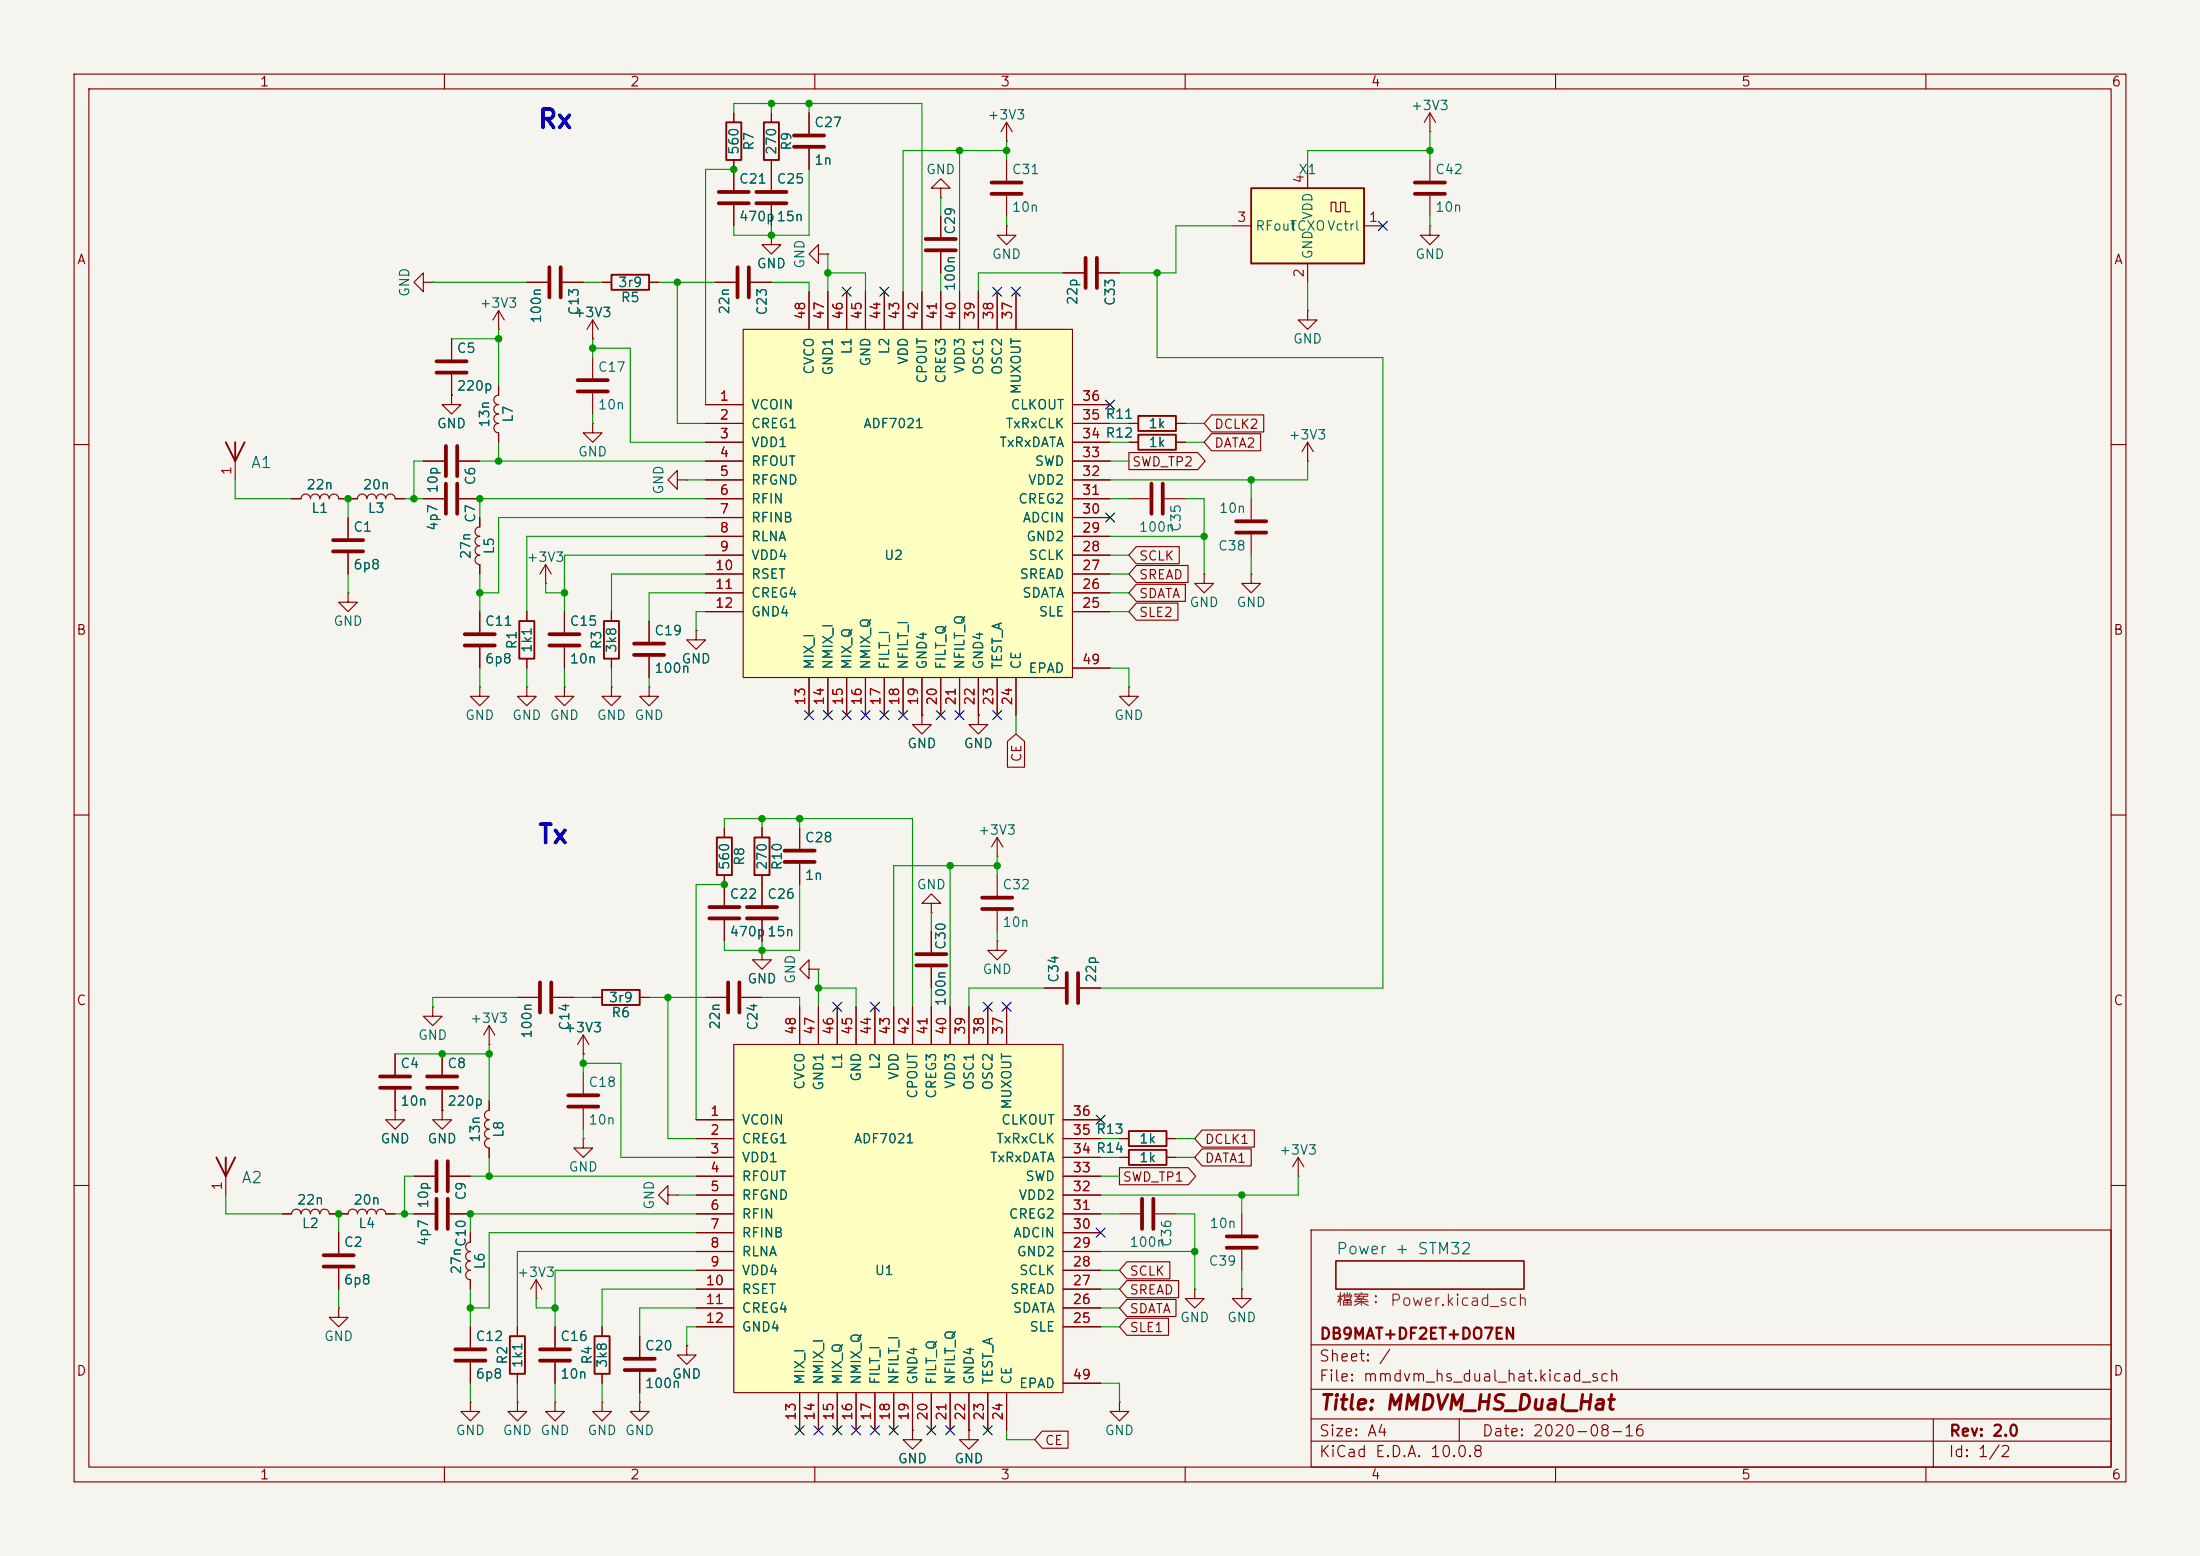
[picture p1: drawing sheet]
<svg xmlns="http://www.w3.org/2000/svg" width="297mm" height="210mm" viewBox="0 0 297 210" stroke-linecap="round" stroke-linejoin="round" font-family="sans-serif">
<path d="M0 0h297v210h-297z" fill="#f5f4ef" stroke="#f5f4ef" stroke-width=".14"/>
<g fill="none" stroke="#840000" stroke-width=".15">
<path d="M10 10h277v190h-277zM12 12h273v186h-273zM60 10v2M110 10v2M160 10v2M210 10v2M260 10v2M10 60h2M285 60h2M10 110h2M285 110h2M10 160h2"/>
<path d="M177 166h108v32h-108zM180.3 170.2h25.4v3.8h-25.4zM285 160h2M60 198v2M110 198v2M160 198v2M177 194.5h108M177 191.5h108M177 187.5h108M177 181.5h108M197 191.5v3M210 198v2"/>
<path d="M260 198v2M261 191.5v6.5"/>
</g>
<path d="M100.3 44.5h44.5v46.9h-44.5z" fill="#ffffc2"/>
<g fill="none" stroke="#840000" stroke-width=".15">
<path d="M109.2 15.2v2.8M57.1 38.1v-1.3l-1.2 1.3 1.2 1.3v-1.3h1.3M58.4 38.1h.1M71.1 38.1h2.8M75.9 38.1h2.8M81.3 38.1h1.2M87.6 38.1h1.3M109.2 20.1v2.8M109.2 39.4v5.1M110.5 34.3v-1.3l-1.3 1.3 1.3 1.3v-1.3h1.3M111.8 34.3h.1M111.8 39.4v5.1"/>
<path d="M114.3 39.4v5.1M116.8 39.4v5.1M119.4 39.4v5.1M121.9 39.4v5.1M124.5 39.4v5.1M127 25.4h1.3l-1.3-1.3-1.3 1.3h1.3v1.3M127 26.7h.1M127 29.2v2.8M127 34v2.8M127 39.4v5.1M129.5 39.4v5.1M132.1 39.4v5.1"/>
<path d="M134.6 39.4v5.1M137.2 39.4v5.1M61 53.3v1.3h1.2l-1.2 1.3-1.3-1.3h1.3M61 53.3h.1M61 45.7v2.8M61 50.5v2.8M67.3 44.5h.1M67.3 55.9a.64 .64 0 0 0-.6 .6 .64 .64 0 0 0 .6 .6 .64 .64 0 0 0-.6 .7 .64 .64 0 0 0 .6 .6v1.3M67.3 52.1v1.2a.64 .64 0 0 0-.6 .7 .64 .64 0 0 0 .6 .6 .64 .64 0 0 0-.6 .6 .64 .64 0 0 0 .6 .7M67.3 41.9l-.8 1.3M67.3 41.9l.8 1.3M67.3 41.9v2.6"/>
<path d="M80 57.2v1.2h1.3l-1.3 1.3-1.3-1.3h1.3M80 57.2h.1M80 45.7h.1M80 43.2l-.8 1.3M80 43.2l.8 1.3M80 43.2v2.5M80 48.3v2.8M80 53.1v2.8M95.2 54.6h5.1M95.2 57.2h5.1M95.2 59.7h5.1M100.3 44.5h44.5v46.9h-44.5z"/>
<path d="M144.8 54.6h5.1M144.8 57.2h5.1M144.8 59.7h5.1M47 67.3h1.3a.64 .64 0 0 1 .6-.6 .64 .64 0 0 1 .6 .6 .64 .64 0 0 1 .7-.6 .64 .64 0 0 1 .6 .6 .64 .64 0 0 1 .6-.6 .64 .64 0 0 1 .7 .6 .64 .64 0 0 1 .6-.6 .64 .64 0 0 1 .6 .6h1.3M47 69.9v2.7M47 74.7v2.8M57.1 62.2h2.8M57.1 67.3h2.8M62 62.2h2.8M62 67.3h2.8M91.4 64.8v-1.3l-1.2 1.3 1.2 1.2v-1.2h1.3M92.7 64.8h.1"/>
<path d="M95.2 62.2h5.1M95.2 64.8h5.1M95.2 67.3h5.1M95.2 69.9h5.1M95.2 72.4h5.1M95.2 74.9h5.1M95.2 77.5h5.1M144.8 62.2h5.1M144.8 64.8h5.1M144.8 67.3h5.1M144.8 69.9h5.1M144.8 72.4h5.1"/>
<path d="M144.8 74.9h5.1M144.8 77.5h5.1M47 80v1.3h1.3l-1.3 1.3-1.3-1.3h1.3M47 80h.1M64.8 92.7v1.3h1.2l-1.2 1.3-1.3-1.3h1.3M64.8 92.7h.1M64.8 82.6v2.7M64.8 87.4v2.8M71.1 92.7v1.3h1.3l-1.3 1.3-1.3-1.3h1.3M71.1 92.7h.1M71.1 82.6v1.2M71.1 88.9v1.3"/>
<path d="M76.2 92.7v1.3h1.3l-1.3 1.3-1.3-1.3h1.3M76.2 92.7h.1M76.2 82.6v2.7M76.2 87.4v2.8M95.2 80h5.1M95.2 82.6h5.1M109.2 91.4v5.1M111.8 91.4v5.1M114.3 91.4v5.1M116.8 91.4v5.1M119.4 91.4v5.1M121.9 91.4v5.1"/>
<path d="M124.5 91.4v5.1M127 91.4v5.1M129.5 91.4v5.1M132.1 91.4v5.1M134.6 91.4v5.1M137.2 91.4v5.1M144.8 80h5.1M144.8 82.6h5.1M144.8 90.2h5.1M152.4 92.7v1.3h1.3l-1.3 1.3-1.3-1.3h1.3M152.4 92.7h.1M102.9 111.8v1.2"/>
<path d="M102.9 118.1v1.3M134.6 115.6h.1M134.6 113v2.6M134.6 113l-.7 1.3M134.6 113l.8 1.3M66 138.4l-.7 1.3M66 138.4l.8 1.3M66 138.4v2.6M125.7 125.7v2.8M125.7 130.6v2.8M134.6 127v1.3h1.3l-1.3 1.2-1.3-1.2h1.3M134.6 127h.1"/>
<path d="M141 133.4h2.8M145.8 133.4h2.8M53.3 142.2v2.8M53.3 147.1v2.8M66 141h.1"/>
</g>
<g fill="none" stroke="#840000" stroke-width=".51">
<path d="M107.2 18.3h4.1M107.2 19.8h4.1M74.2 36.1v4M75.7 36.1v4M125 32.3h4M125 33.8h4M58.9 48.8h4.1M58.9 50.3h4.1M78 51.3h4M78 52.8h4M45 72.9h4M45 74.4h4"/>
<path d="M60.2 60.2v4.1M60.2 65.3v4M61.7 60.2v4.1M61.7 65.3v4M62.7 85.6h4.1M62.7 87.1h4.1M74.2 85.6h4M74.2 87.1h4M123.7 128.8h4.1M123.7 130.3h4.1M144 131.3v4.1M145.5 131.3v4.1"/>
<path d="M51.3 145.3h4.1M51.3 146.8h4.1"/>
</g>
<path d="M82.5 37.1h5.1v2h-5.1zM70.1 83.8h2v5.1h-2zM101.9 113h2v5.1h-2z" fill="none" stroke="#840000" stroke-width=".25"/>
<path d="M168.9 25.4h15.2v10.2h-15.2z" fill="#ffffc2"/>
<g fill="none" stroke="#840000" stroke-width=".25">
<path d="M98 16.5h2.1v5.1h-2.1zM103.1 16.5h2.1v5.1h-2.1zM168.9 25.4h15.2v10.2h-15.2zM30.5 59.7l1.2 2.5M31.7 59.7v2.5M33 59.7l-1.3 2.5M153.7 56.1h5v2.1h-5zM153.7 58.7h5v2h-5zM81.5 83.8h2.1v5.1h-2.1zM96.8 113h2v5.1h-2zM81.3 133.6h5.1v2h-5.1zM29.2 156.2l1.3 2.6"/>
<path d="M30.5 156.2v2.6M31.7 156.2l-1.2 2.6M68.8 180.3h2.1v5.1h-2.1zM80.3 180.3h2v5.1h-2z"/>
</g>
<g fill="none" stroke="#840000" stroke-width=".15">
<path d="M99.1 15.2v1.3M104.1 15.2v1.3M135.9 19.1h.1M135.9 16.5v2.6M135.9 16.5l-.8 1.3M135.9 16.5l.8 1.3M193 17.8h.1M193 15.2v2.6M193 15.2l-.7 1.3M193 15.2l.8 1.3M96.5 38.1h2.8M99.1 21.6v4.1"/>
<path d="M99.1 27.7v2.8M101.3 38.1h2.8M104.1 31.8v1.2h1.3l-1.3 1.3-1.2-1.3h1.2M104.1 31.8h.1M104.1 21.6v4.1M104.1 27.7v2.8M135.9 30.5v1.3h1.3l-1.3 1.2-1.3-1.2h1.3M135.9 30.5h.1M135.9 21.6v2.8M135.9 26.4v2.8M143.5 36.8h2.8M148.3 36.8h2.8"/>
<path d="M166.4 30.5h2.5M176.5 22.9v2.5M176.5 35.6v2.5M179.7 28.6v-1.3h.6v1.3h.7v-1.3h.6v1.3h.6M184.1 30.5h2.6M193 30.5v1.3h1.3l-1.3 1.2-1.2-1.2h1.2M193 30.5h.1M193 21.6v2.8M193 26.4v2.8M152.4 57.2h1.3M152.4 59.7h1.3M158.7 57.2h1.3"/>
<path d="M158.7 59.7h1.3M176.5 41.9v1.3h1.3l-1.3 1.3-1.2-1.3h1.2M176.5 41.9h.1M176.5 59.7v2.5M176.5 59.7l-.7 1.3M176.5 59.7l.8 1.3M31.7 62.2v2.6M39.4 67.3h1.2a.64 .64 0 0 1 .7-.6 .64 .64 0 0 1 .6 .6 .64 .64 0 0 1 .6-.6 .64 .64 0 0 1 .7 .6 .64 .64 0 0 1 .6-.6 .64 .64 0 0 1 .6 .6 .64 .64 0 0 1 .7-.6 .64 .64 0 0 1 .6 .6h1.3M64.8 73.7a.64 .64 0 0 0-.7 .6 .64 .64 0 0 0 .7 .6 .64 .64 0 0 0-.7 .7 .64 .64 0 0 0 .7 .6v1.3M64.8 69.9v1.2a.64 .64 0 0 0-.7 .6 .64 .64 0 0 0 .7 .7 .64 .64 0 0 0-.7 .6 .64 .64 0 0 0 .7 .7M73.7 78.7h.1M73.7 76.2l-.8 1.3"/>
<path d="M73.7 76.2l.7 1.3M73.7 76.2v2.5M152.4 67.3h2.8M157.2 67.3h2.8M162.6 77.5v1.2h1.2l-1.2 1.3-1.3-1.3h1.3M162.6 77.5h.1M168.9 77.5v1.2h1.3l-1.3 1.3-1.3-1.3h1.3M168.9 77.5h.1M168.9 67.3v2.8M168.9 72.1v2.8M176.5 62.2h.1M82.5 92.7v1.3h1.3l-1.3 1.3-1.2-1.3h1.2"/>
<path d="M82.5 92.7h.1M82.5 82.6v1.2M82.5 88.9v1.3M87.6 92.7v1.3h1.3l-1.3 1.3-1.2-1.3h1.2M87.6 92.7h.1M87.6 83.8v2.8M87.6 88.6v2.8M94 85.1v1.3h1.2l-1.2 1.2-1.3-1.2h1.3M94 85.1h.1M124.5 96.5v1.3h1.2l-1.2 1.3-1.3-1.3h1.3M124.5 96.5h.1M132.1 96.5v1.3h1.2l-1.2 1.3-1.3-1.3h1.3"/>
<path d="M132.1 96.5h.1M97.8 111.8v1.2M97.8 118.1v4.1M102.9 119.4v2.8M107.9 111.8v2.8M107.9 116.6v2.8M134.6 118.1v2.8M69.8 134.6h2.8M74.7 134.6h2.8M78.7 139.7l-.7 1.3M78.7 139.7l.8 1.3M78.7 139.7v2.5"/>
<path d="M80 134.6h1.3M86.4 134.6h1.2M95.2 134.6h2.8M97.8 124.2v2.8M100.1 134.6h2.8M102.9 128.3v1.2h1.2l-1.2 1.3-1.3-1.3h1.3M102.9 128.3h.1M102.9 124.2v2.8M109.2 130.8v-1.3l-1.3 1.3 1.3 1.3v-1.3h1.3M110.5 130.8h.1M125.7 121.9h1.3l-1.3-1.2-1.2 1.2h1.2v1.3M125.7 123.2h.1"/>
<path d="M134.6 122.9v2.8M30.5 158.8v2.5M53.3 149.9v1.2h1.3l-1.3 1.3-1.2-1.3h1.2M53.3 149.9h.1M55.9 158.8h2.8M59.7 149.9v1.2h1.3l-1.3 1.3-1.3-1.3h1.3M59.7 149.9h.1M59.7 142.2v2.8M59.7 147.1v2.8M60.7 158.8h2.8M78.7 142.2h.1M45.7 176.5v1.3h1.3l-1.3 1.3-1.3-1.3h1.3"/>
<path d="M45.7 176.5h.1M45.7 163.8h1.3a.64 .64 0 0 1 .6-.6 .64 .64 0 0 1 .7 .6 .64 .64 0 0 1 .6-.6 .64 .64 0 0 1 .6 .6 .64 .64 0 0 1 .7-.6 .64 .64 0 0 1 .6 .6 .64 .64 0 0 1 .6-.6 .64 .64 0 0 1 .7 .6h1.2M45.7 166.4v2.8M45.7 171.2v2.8M55.9 163.8h2.8M60.7 163.8h2.8M63.5 170.2a.64 .64 0 0 0-.6 .6 .64 .64 0 0 0 .6 .7 .63 .63 0 0 0-.6 .6 .63 .63 0 0 0 .6 .6v1.3M63.5 166.4v1.2a.64 .64 0 0 0-.6 .7 .64 .64 0 0 0 .6 .6 .63 .63 0 0 0-.6 .6 .63 .63 0 0 0 .6 .7M63.5 179.1v2.8M69.8 179.1v1.2M72.4 175.3h.1M72.4 172.7l-.8 1.3"/>
<path d="M72.4 172.7l.8 1.3M72.4 172.7v2.6M74.9 179.1v2.8M81.3 179.1v1.2M90.2 161.3v-1.3l-1.3 1.3 1.3 1.3v-1.3h1.2M91.4 161.3h.1M63.5 189.2v1.3h1.3l-1.3 1.3-1.3-1.3h1.3M63.5 189.2h.1M63.5 183.9v2.8M69.8 189.2v1.3h1.3l-1.3 1.3-1.2-1.3h1.2M69.8 189.2h.1M69.8 185.4v1.3"/>
<path d="M74.9 189.2v1.3h1.3l-1.3 1.3-1.2-1.3h1.2M74.9 189.2h.1M74.9 183.9v2.8M81.3 189.2v1.3h1.2l-1.2 1.3-1.3-1.3h1.3M81.3 189.2h.1M81.3 185.4v1.3M86.4 189.2v1.3h1.2l-1.2 1.3-1.3-1.3h1.3M86.4 189.2h.1M86.4 180.3v2.8M86.4 185.2v2.8"/>
</g>
<g fill="none" stroke="#840000" stroke-width=".51">
<path d="M97 25.9h4.1M97 27.4h4.1M99.6 36.1v4M101.1 36.1v4M102.1 25.9h4.1M102.1 27.4h4.1M133.9 24.6h4M133.9 26.2h4M146.6 34.8v4.1M148.1 34.8v4.1M191 24.6h4.1M191 26.2h4.1"/>
<path d="M155.4 65.3v4M157 65.3v4M166.9 71.9h4M166.9 70.4h4M85.6 86.9h4.1M85.6 88.4h4.1M105.9 114.8h4.1M105.9 116.3h4.1M72.9 132.6v4.1M74.4 132.6v4.1M95.8 122.4h4M95.8 124h4"/>
<path d="M98.3 132.6v4.1M99.8 132.6v4.1M100.8 122.4h4.1M100.8 124h4.1M132.6 121.2h4.1M132.6 122.7h4.1M57.7 145.3h4M57.7 146.8h4M58.9 156.7v4.1M60.5 156.7v4.1M43.7 169.4h4.1M43.7 170.9h4.1"/>
<path d="M58.9 161.8v4.1M60.5 161.8v4.1M61.5 182.1h4M61.5 183.6h4M72.9 182.1h4.1M72.9 183.6h4.1M84.3 183.4h4.1M84.3 184.9h4.1"/>
</g>
<path d="M99.1 141h44.4v47h-44.4z" fill="#ffffc2"/>
<g fill="none" stroke="#840000" stroke-width=".15">
<path d="M99.1 15.2v1.3M104.1 15.2v1.3M109.2 15.2v2.8M71.1 38.1h2.8M75.9 38.1h2.8M81.3 38.1h1.2M87.6 38.1h1.3M96.5 38.1h2.8M99.1 21.6v4.1M99.1 27.7v2.8M101.3 38.1h2.8M104.1 31.8h.1"/>
<path d="M104.1 21.6v4.1M104.1 27.7v2.8M109.2 20.1v2.8M109.2 39.4v5.1M111.8 39.4v5.1M114.3 39.4v5.1M116.8 39.4v5.1M119.4 39.4v5.1M121.9 39.4v5.1M124.5 39.4v5.1M127 29.2v2.8M127 34v2.8"/>
<path d="M127 39.4v5.1M129.5 39.4v5.1M132.1 39.4v5.1M134.6 39.4v5.1M137.2 39.4v5.1M143.5 36.8h2.8M148.3 36.8h2.8M61 53.3h.1M61 45.7v2.8M61 50.5v2.8M67.3 52.1v1.2M67.3 58.4v1.3"/>
<path d="M80 45.7h.1M95.2 57.2h5.1M95.2 59.7h5.1M95.2 54.6h5.1M144.8 57.2h5.1M144.8 59.7h5.1M144.8 54.6h5.1M152.4 57.2h1.3M152.4 59.7h1.3M158.7 57.2h1.3M158.7 59.7h1.3M163.6 56h7v2.3h-7l-1-1.1z"/>
<path d="M163.6 58.5h6.6v2.3h-6.6l-1-1.1zM39.4 67.3h1.2M45.7 67.3h2.6M47 69.9v2.7M47 74.7v2.8M53.3 67.3h1.3M57.1 62.2h2.8M57.1 67.3h2.8M62 62.2h2.8M62 67.3h2.8M64.8 69.9v1.2M64.8 76.2v1.3"/>
<path d="M95.2 62.2h5.1M95.2 64.8h5.1M95.2 67.3h5.1M95.2 69.9h5.1M95.2 72.4h5.1M95.2 74.9h5.1M95.2 77.5h5.1M144.8 62.2h5.1M144.8 64.8h5.1M144.8 67.3h5.1M144.8 69.9h5.1M144.8 72.4h5.1"/>
<path d="M144.8 74.9h5.1M144.8 77.5h5.1M152.4 61.1h9.3l1 1.1-1 1.2h-9.3zM153.4 73.8h5.8v2.3h-5.8l-1-1.2zM153.4 78.9h6.6v2.3h-6.6l-1-1.2zM153.4 76.3h7v2.3h-7l-1-1.1zM64.8 82.6v2.7M64.8 87.4v2.8M71.1 82.6v1.2M71.1 88.9v1.3M76.2 82.6v2.7M76.2 87.4v2.8"/>
<path d="M82.5 82.6v1.2M82.5 88.9v1.3M87.6 83.8v2.8M87.6 88.6v2.8M94 85.1h.1M95.2 80h5.1M95.2 82.6h5.1M109.2 91.4v5.1M111.8 91.4v5.1M114.3 91.4v5.1M116.8 91.4v5.1M119.4 91.4v5.1"/>
<path d="M121.9 91.4v5.1M124.5 96.5h.1M124.5 91.4v5.1M127 91.4v5.1M129.5 91.4v5.1M132.1 96.5h.1M132.1 91.4v5.1M134.6 91.4v5.1M137.2 91.4v5.1M144.8 80h5.1M144.8 82.6h5.1M144.8 90.2h5.1"/>
<path d="M153.4 81.4h5.6v2.3h-5.6l-1-1.1zM97.8 111.8v1.2M97.8 118.1v4.1M102.9 111.8v1.2M102.9 118.1v4.1M107.9 111.8v2.8M107.9 116.6v2.8M136 100.1l1.2-1 1.1 1v3.4h-2.3zM58.4 135.9v1.3h1.3l-1.3 1.2-1.3-1.2h1.3M58.4 135.9h.1M69.8 134.6h2.8M74.7 134.6h2.8"/>
<path d="M80 134.6h1.3M86.4 134.6h1.2M95.2 134.6h2.8M97.8 124.2v2.8M100.1 134.6h2.8M102.9 128.3h.1M102.9 124.2v2.8M107.9 135.9v5.1M110.5 135.9v5.1M113 135.9v5.1M115.6 135.9v5.1M118.1 135.9v5.1"/>
<path d="M120.6 135.9v5.1M123.2 135.9v5.1M125.7 125.7v2.8M125.7 130.6v2.8M125.7 135.9v5.1M128.3 135.9v5.1M130.8 135.9v5.1M133.3 135.9v5.1M135.9 135.9v5.1M141 133.4h2.8M145.8 133.4h2.8M53.3 149.9h.1"/>
<path d="M53.3 142.2v2.8M53.3 147.1v2.8M55.9 158.8h2.8M59.7 149.9h.1M59.7 142.2v2.8M59.7 147.1v2.8M60.7 158.8h2.8M66 149.9a.64 .64 0 0 0-.6 .6 .64 .64 0 0 0 .6 .6 .64 .64 0 0 0-.6 .7 .64 .64 0 0 0 .6 .6 .64 .64 0 0 0-.6 .6 .64 .64 0 0 0 .6 .7 .63 .63 0 0 0-.6 .6 .63 .63 0 0 0 .6 .6v1.3M66 148.6v1.3M78.7 153.7v1.2h1.3l-1.3 1.3-1.2-1.3h1.2M78.7 153.7h.1M78.7 142.2h.1"/>
<path d="M78.7 144.8v2.8M78.7 149.6v2.8M94 151.1h5.1M94 153.7h5.1M94 156.2h5.1M94 158.8h5.1M99.1 141h44.4v47h-44.4zM143.5 151.1h5.1M143.5 153.7h5.1M143.5 156.2h5.1M143.5 158.8h5.1M151.1 157.6h9.3l1 1.2-1 1.1h-9.3z"/>
<path d="M151.1 153.7h1.3M151.1 156.2h1.3M157.5 153.7h1.2M157.5 156.2h1.2M162.3 152.5h7v2.3h-7l-1-1.1zM162.3 155.1h6.6v2.3h-6.6l-1-1.2zM175.3 158.8h.1M175.3 156.2l-.8 1.3M175.3 156.2l.7 1.3M175.3 156.2v2.6M38.1 163.8h1.3a.64 .64 0 0 1 .6-.6 .64 .64 0 0 1 .6 .6 .64 .64 0 0 1 .7-.6 .64 .64 0 0 1 .6 .6 .64 .64 0 0 1 .6-.6 .64 .64 0 0 1 .7 .6 .64 .64 0 0 1 .6-.6 .64 .64 0 0 1 .6 .6h2.6M45.7 166.4v2.8"/>
<path d="M45.7 171.2v2.8M52.1 163.8h1.2M55.9 163.8h2.8M60.7 163.8h2.8M63.5 166.4v1.2M63.5 172.7v1.3M63.5 179.1v2.8M69.8 179.1v1.2M74.9 179.1v2.8M81.3 179.1v1.2M94 161.3h5.1M94 163.8h5.1"/>
<path d="M94 166.4h5.1M94 168.9h5.1M94 171.5h5.1M94 174h5.1M94 176.5h5.1M94 179.1h5.1M143.5 161.3h5.1M143.5 163.8h5.1M143.5 166.4h5.1M143.5 168.9h5.1M143.5 171.5h5.1M143.5 174h5.1"/>
<path d="M143.5 176.5h5.1M143.5 179.1h5.1M151.1 163.8h2.8M152.1 177.9h5.7v2.3h-5.7l-1-1.1zM152.1 172.8h7v2.3h-7l-1-1.1zM152.1 175.4h6.7v2.3h-6.7l-1-1.2zM152.1 170.3h5.8v2.3h-5.8l-1-1.1zM156 163.8h2.7M161.3 174v1.3h1.3l-1.3 1.2-1.3-1.2h1.3M161.3 174h.1M167.6 174v1.3h1.3l-1.3 1.2-1.2-1.2h1.2M167.6 174h.1"/>
<path d="M167.6 163.8v2.8M167.6 168.7v2.8M63.5 183.9v2.8M69.8 185.4v1.3M74.9 183.9v2.8M81.3 185.4v1.3M86.4 180.3v2.8M86.4 185.2v2.8M92.7 181.6v1.3h1.3l-1.3 1.3-1.3-1.3h1.3M92.7 181.6h.1M107.9 188v5M110.5 188v5"/>
<path d="M113 188v5M115.6 188v5M118.1 188v5M120.6 188v5M123.2 193v1.3h1.3l-1.3 1.3-1.3-1.3h1.3M123.2 193h.1M123.2 188v5M125.7 188v5M128.3 188v5M130.8 193v1.3h1.3l-1.3 1.3-1.3-1.3h1.3M130.8 193h.1M130.8 188v5"/>
<path d="M133.3 188v5M135.9 188v5M140.7 193.2h3.5v2.3h-3.5l-1-1.2zM143.5 186.7h5.1M151.1 189.2v1.3h1.3l-1.3 1.3-1.2-1.3h1.2M151.1 189.2h.1"/>
</g>
<path d="M76.7 147.8h4.1M76.7 149.4h4.1M154.2 161.8v4.1M155.7 161.8v4.1M165.6 168.4h4.1M165.6 166.9h4.1" fill="none" stroke="#840000" stroke-width=".51"/>
<path d="M152.4 152.7h5.1v2h-5.1zM152.4 155.2h5.1v2h-5.1z" fill="none" stroke="#840000" stroke-width=".25"/>
<g fill="none" stroke="#009600" stroke-width=".15">
<path d="M99.1 15.2v-1.2h25.4v25.4M104.1 14v1.2M109.2 14v1.2M135.9 19.1v2.5M193 17.8v3.8M58.4 38.1h12.7M78.7 38.1h2.6M88.9 38.1h7.6M91.4 38.1v19.1h3.8M99.1 22.9h-3.9v31.7M104.1 38.1h5.1v1.3M104.1 30.5v1.3"/>
<path d="M109.2 22.9v8.9h-10.1v-1.3M111.8 36.8h5v2.6M111.8 34.3v5.1M127 26.7v2.5M127 36.8v2.6M129.5 20.3v19.1M135.9 20.3h-14v19.1M135.9 29.2v1.3M143.5 36.8h-11.4v2.6M156.2 36.8v11.5h30.5v85.1h-38.1M166.4 30.5h-7.7v6.3h-7.6M176.5 38.1v3.8"/>
<path d="M193 20.3h-16.5v2.6M193 29.2v1.3M61 45.7h6.3M67.3 44.5v7.6M67.3 59.7v2.5M80 47h5.1v12.7h10.1M80 45.7v2.6M80 55.9v1.3M149.9 57.2h2.5M149.9 59.7h2.5M160 57.2h2.6M160 59.7h2.6"/>
<path d="M31.7 64.8v2.5h7.7M47 67.3v2.6M47 77.5v2.5M54.6 67.3h2.5M57.1 62.2h-1.2v5.1M64.8 77.5v5.1M64.8 62.2h30.4M73.7 78.7v1.3h2.5M92.7 64.8h2.5M95.2 69.9h-27.9v10.1h-2.5M95.2 67.3h-30.4v2.6M95.2 72.4h-24.1v10.2"/>
<path d="M95.2 77.5h-12.7v5.1M95.2 74.9h-19v7.7M149.9 67.3h2.5M149.9 62.2h2.5M149.9 77.5h2.5M149.9 74.9h2.5M149.9 72.4h12.7M160 67.3h2.6v10.2M168.9 64.8v2.5M168.9 74.9v2.6M176.5 62.2v2.6h-26.6M64.8 90.2v2.5"/>
<path d="M71.1 90.2v2.5M76.2 90.2v2.5M82.5 90.2v2.5M87.6 91.4v1.3M95.2 80h-7.6v3.8M95.2 82.6h-1.2v2.5M137.2 96.5v2.6M149.9 80h2.5M149.9 82.6h2.5M149.9 90.2h2.5v2.5M97.8 119.4h-3.8v31.7M97.8 111.8v-1.3h25.4v25.4"/>
<path d="M102.9 110.5v1.3M107.9 110.5v1.3M107.9 119.4v8.9h-10.1v-1.3M128.3 116.8v19.1M134.6 116.8h-14v19.1M134.6 115.6v2.5M69.8 134.6h-11.4v1.3M77.5 134.6h2.5M87.6 134.6h7.6M90.2 134.6v19.1h3.8M102.9 134.6h5v1.3M102.9 127v1.3"/>
<path d="M110.5 133.4h5.1v2.5M110.5 130.8v5.1M125.7 123.2v2.5M125.7 133.4v2.5M134.6 125.7v1.3M141 133.4h-10.2v2.5M53.3 142.2h12.7M55.9 158.8h-1.3v5M63.5 158.8h30.5M66 141v7.6M66 156.2v2.6M78.7 143.5h5.1v12.7h10.2"/>
<path d="M78.7 142.2v2.6M78.7 152.4v1.3M148.6 156.2h2.5M148.6 153.7h2.5M148.6 158.8h2.5M158.7 156.2h2.6M158.7 153.7h2.6M175.3 158.8v2.5h-26.7M30.5 161.3v2.5h7.6M45.7 163.8v2.6M45.7 174v2.5M53.3 163.8h2.6"/>
<path d="M63.5 174v5.1M72.4 175.3v1.2h2.5M91.4 161.3h2.6M94 179.1h-1.3v2.5M94 174h-12.7v5.1M94 166.4h-28v10.1h-2.5M94 176.5h-7.6v3.8M94 171.5h-19.1v7.6M94 168.9h-24.2v10.2M94 163.8h-30.5v2.6M148.6 179.1h2.5M148.6 174h2.5"/>
<path d="M148.6 176.5h2.5M148.6 168.9h12.7M148.6 171.5h2.5M148.6 163.8h2.5M158.7 163.8h2.6v10.2M167.6 161.3v2.5M167.6 171.5v2.5M63.5 186.7v2.5M69.8 186.7v2.5M74.9 186.7v2.5M81.3 186.7v2.5M86.4 188v1.2"/>
<path d="M135.9 193v1.3h3.8M148.6 186.7h2.5v2.5"/>
</g>
<g fill="none" stroke="#000084" stroke-width=".15">
<path d="M113.7 38.8l1.2 1.2M114.9 38.8l-1.2 1.2M118.8 38.8l1.2 1.2M120 38.8l-1.2 1.2M134 38.8l1.2 1.2M135.2 38.8l-1.2 1.2M136.6 38.8l1.2 1.2M137.8 38.8l-1.2 1.2M186.1 29.9l1.2 1.2M187.3 29.9l-1.2 1.2M149.3 54l1.2 1.2M150.5 54l-1.2 1.2"/>
<path d="M149.3 69.2l1.2 1.3M150.5 69.2l-1.2 1.3M108.6 95.9l1.2 1.2M109.8 95.9l-1.2 1.2M111.2 95.9l1.2 1.2M112.4 95.9l-1.2 1.2M113.7 95.9l1.2 1.2M114.9 95.9l-1.2 1.2M116.2 95.9l1.2 1.2M117.4 95.9l-1.2 1.2M118.8 95.9l1.2 1.2M120 95.9l-1.2 1.2"/>
<path d="M121.3 95.9l1.2 1.2M122.5 95.9l-1.2 1.2M126.4 95.9l1.2 1.2M127.6 95.9l-1.2 1.2M128.9 95.9l1.2 1.2M130.1 95.9l-1.2 1.2M134 95.9l1.2 1.2M135.2 95.9l-1.2 1.2M112.4 135.3l1.2 1.2M113.6 135.3l-1.2 1.2M117.5 135.3l1.2 1.2M118.7 135.3l-1.2 1.2"/>
<path d="M132.7 135.3l1.3 1.2M134 135.3l-1.3 1.2M135.3 135.3l1.2 1.2M136.5 135.3l-1.2 1.2M148 150.5l1.2 1.2M149.2 150.5l-1.2 1.2M148 165.8l1.2 1.2M149.2 165.8l-1.2 1.2M107.3 192.4l1.3 1.2M108.6 192.4l-1.3 1.2M109.9 192.4l1.2 1.2M111.1 192.4l-1.2 1.2"/>
<path d="M112.4 192.4l1.2 1.2M113.6 192.4l-1.2 1.2M115 192.4l1.2 1.2M116.2 192.4l-1.2 1.2M117.5 192.4l1.2 1.2M118.7 192.4l-1.2 1.2M120 192.4l1.3 1.2M121.3 192.4l-1.3 1.2M125.1 192.4l1.2 1.2M126.3 192.4l-1.2 1.2M127.7 192.4l1.2 1.2M128.9 192.4l-1.2 1.2"/>
<path d="M132.7 192.4l1.3 1.2M134 192.4l-1.3 1.2"/>
</g>
<g fill="#009600">
<circle cx="67.3" cy="45.7" r=".51"/>
<circle cx="80" cy="47" r=".51"/>
<circle cx="91.4" cy="38.1" r=".51"/>
<circle cx="104.1" cy="31.8" r=".51"/>
<circle cx="104.1" cy="14" r=".51"/>
<circle cx="109.2" cy="14" r=".51"/>
<circle cx="99.1" cy="22.9" r=".51"/>
<circle cx="111.8" cy="36.8" r=".51"/>
<circle cx="156.2" cy="36.8" r=".51"/>
<circle cx="135.9" cy="20.3" r=".51"/>
<circle cx="129.5" cy="20.3" r=".51"/>
<circle cx="193" cy="20.3" r=".51"/>
<circle cx="64.8" cy="67.3" r=".51"/>
<circle cx="47" cy="67.3" r=".51"/>
<circle cx="55.9" cy="67.3" r=".51"/>
<circle cx="67.3" cy="62.2" r=".51"/>
<circle cx="64.8" cy="80" r=".51"/>
<circle cx="76.2" cy="80" r=".51"/>
<circle cx="168.9" cy="64.8" r=".51"/>
<circle cx="162.6" cy="72.4" r=".51"/>
<circle cx="134.6" cy="116.8" r=".51"/>
<circle cx="110.5" cy="133.4" r=".51"/>
<circle cx="128.3" cy="116.8" r=".51"/>
<circle cx="102.9" cy="110.5" r=".51"/>
<circle cx="108" cy="110.5" r=".51"/>
<circle cx="97.8" cy="119.4" r=".51"/>
<circle cx="102.9" cy="128.3" r=".51"/>
<circle cx="63.5" cy="163.8" r=".51"/>
<circle cx="63.5" cy="176.5" r=".51"/>
<circle cx="78.7" cy="143.5" r=".51"/>
<circle cx="74.9" cy="176.5" r=".51"/>
<circle cx="90.2" cy="134.6" r=".51"/>
<circle cx="167.6" cy="161.3" r=".51"/>
<circle cx="161.3" cy="168.9" r=".51"/>
<circle cx="66" cy="158.8" r=".51"/>
<circle cx="66" cy="142.2" r=".51"/>
<circle cx="59.7" cy="142.2" r=".51"/>
<circle cx="54.6" cy="163.8" r=".51"/>
<circle cx="45.7" cy="163.8" r=".51"/>
</g>
<g font-size="2.5" fill="#0000c2">
<text x="72.5" y="18">Rx</text>
<text x="72.5" y="114.5">Tx</text>
</g>
<text font-size="2" fill="#840000" x="178" y="190.8">Title: MMDVM_HS_Dual_Hat</text>
<g font-size="1.5" fill="#006464">
<text x="33.8" y="63.6">A1</text>
<text x="32.5" y="160.1">A2</text>
<text x="180.3" y="169.7">Power + STM32</text>
</g>
<text font-size="1.5" fill="#725600" x="180.3" y="176.6">檔案： Power.kicad_sch</text>
<g font-size="1.5" fill="#840000">
<text x="178" y="184.1">Sheet: /</text>
<text x="178" y="181.1">DB9MAT+DF2ET+DO7EN</text>
<text x="178" y="186.8">File: mmdvm_hs_dual_hat.kicad_sch</text>
<text x="178" y="197">KiCad E.D.A. 10.0.8</text>
<text x="178" y="194.2">Size: A4</text>
<text x="200" y="194.2">Date: 2020-08-16</text>
<text x="263" y="197">Id: 1/2</text>
<text x="263" y="194.2">Rev: 2.0</text>
</g>
<g font-size="1.3" fill="#840000">
<text x="35" y="12">1</text>
<text x="85" y="12">2</text>
<text x="135" y="12">3</text>
<text x="185" y="12">4</text>
<text x="235" y="12">5</text>
<text x="285" y="12">6</text>
<text x="10.3" y="36">A</text>
<text x="285.3" y="36">A</text>
<text x="10.2" y="86">B</text>
<text x="285.2" y="86">B</text>
<text x="10.2" y="136">C</text>
<text x="285.2" y="136">C</text>
<text x="10.2" y="186">D</text>
<text x="285.2" y="186">D</text>
<text x="35" y="200">1</text>
<text x="85" y="200">2</text>
<text x="135" y="200">3</text>
<text x="185" y="200">4</text>
<text x="235" y="200">5</text>
<text x="285" y="200">6</text>
</g>
<g font-size="1.3" fill="#006464">
<text x="109.8" y="17.5">C27</text>
<text x="133.2" y="16.5">+3V3</text>
<text x="190.4" y="15.2">+3V3</text>
<text x="100" y="21" transform="rotate(-90 100 21)">560</text>
<text x="102.1" y="20.4" transform="rotate(-90 102.1 20.4)">R7</text>
<text x="105.1" y="21" transform="rotate(-90 105.1 21)">270</text>
<text x="107.1" y="20.4" transform="rotate(-90 107.1 20.4)">R9</text>
<text x="109.8" y="22.6">1n</text>
<text x="124.9" y="23.8">GND</text>
<text x="136.5" y="23.8">C31</text>
<text x="175.2" y="23.8">X1</text>
<text x="193.7" y="23.8">C42</text>
<text x="99.7" y="25.1">C21</text>
<text x="104.8" y="25.1">C25</text>
<text x="136.5" y="28.9">10n</text>
<text x="177.5" y="29.8" transform="rotate(-90 177.5 29.8)">VDD</text>
<text x="193.7" y="28.9">10n</text>
<text x="99.7" y="30.2">470p15n</text>
<text x="129.2" y="31.8" transform="rotate(-90 129.2 31.8)">C29</text>
<text x="133.8" y="35.3">GND</text>
<text x="169.4" y="31.4">RFout</text>
<text x="174" y="31.4">TCXOVctrl</text>
<text x="177.5" y="35.1" transform="rotate(-90 177.5 35.1)">GND</text>
<text x="191" y="35.3">GND</text>
<text x="55.6" y="40.2" transform="rotate(-90 55.6 40.2)">GND</text>
<text x="64.6" y="41.9">+3V3</text>
<text x="83.4" y="39.1">3r9</text>
<text x="83.7" y="41.1">R5</text>
<text x="102.1" y="36.5">GND</text>
<text x="108.9" y="36.4" transform="rotate(-90 108.9 36.4)">GND</text>
<text x="129.2" y="39.4" transform="rotate(-90 129.2 39.4)">100n</text>
<text x="145.7" y="41.3" transform="rotate(-90 145.7 41.3)">22p</text>
<text x="150.8" y="41.4" transform="rotate(-90 150.8 41.4)">C33</text>
<text x="61.6" y="48">C5</text>
<text x="73.4" y="43.8" transform="rotate(-90 73.4 43.8)">100n</text>
<text x="77.3" y="43.1">+3V3</text>
<text x="78.4" y="42.7" transform="rotate(-90 78.4 42.7)">C13</text>
<text x="98.8" y="42.5" transform="rotate(-90 98.8 42.5)">22n</text>
<text x="103.8" y="42.7" transform="rotate(-90 103.8 42.7)">C23</text>
<text x="115.3" y="47.9" transform="rotate(-90 115.3 47.9)">L1</text>
<text x="120.3" y="47.9" transform="rotate(-90 120.3 47.9)">L2</text>
<text x="174.5" y="46.7">GND</text>
<text x="61.6" y="53">220p</text>
<text x="80.6" y="50.5">C17</text>
<text x="110.2" y="50.7" transform="rotate(-90 110.2 50.7)">CVCO</text>
<text x="112.7" y="50.8" transform="rotate(-90 112.7 50.8)">GND1</text>
<text x="117.8" y="49.6" transform="rotate(-90 117.8 49.6)">GND</text>
<text x="122.9" y="49.3" transform="rotate(-90 122.9 49.3)">VDD</text>
<text x="125.4" y="51.9" transform="rotate(-90 125.4 51.9)">CPOUT</text>
<text x="128" y="51.9" transform="rotate(-90 128 51.9)">CREG3</text>
<text x="130.5" y="50.5" transform="rotate(-90 130.5 50.5)">VDD3</text>
<text x="133" y="50.7" transform="rotate(-90 133 50.7)">OSC1</text>
<text x="135.6" y="50.7" transform="rotate(-90 135.6 50.7)">OSC2</text>
<text x="138.1" y="53.3" transform="rotate(-90 138.1 53.3)">MUXOUT</text>
<text x="58.9" y="58.1">GND</text>
<text x="66.4" y="57.8" transform="rotate(-90 66.4 57.8)">13n</text>
<text x="69.5" y="57.1" transform="rotate(-90 69.5 57.1)">L7</text>
<text x="80.6" y="55.6">10n</text>
<text x="101.3" y="55.6">VCOIN</text>
<text x="101.3" y="58.1">CREG1</text>
<text x="135.7" y="58.1">TxRxCLK</text>
<text x="136.3" y="55.6">CLKOUT</text>
<text x="155" y="58.1">1k</text>
<text x="173.9" y="59.6">+3V3</text>
<text x="64.5" y="65.6" transform="rotate(-90 64.5 65.6)">C6</text>
<text x="77.9" y="61.9">GND</text>
<text x="101.3" y="60.7">VDD1</text>
<text x="101.3" y="63.2">RFOUT</text>
<text x="101.3" y="65.7">RFGND</text>
<text x="134.8" y="60.7">TxRxDATA</text>
<text x="138.7" y="65.7">VDD2</text>
<text x="139.6" y="63.2">SWD</text>
<text x="155" y="60.7">1k</text>
<text x="41.3" y="66.4">22n</text>
<text x="41.9" y="69.5">L1</text>
<text x="48.9" y="66.4">20n</text>
<text x="49.6" y="69.5">L3</text>
<text x="59.4" y="71.8" transform="rotate(-90 59.4 71.8)">4p7</text>
<text x="59.4" y="66.7" transform="rotate(-90 59.4 66.7)">10p</text>
<text x="64.5" y="70.7" transform="rotate(-90 64.5 70.7)">C7</text>
<text x="89.9" y="66.8" transform="rotate(-90 89.9 66.8)">GND</text>
<text x="101.3" y="68.3">RFIN</text>
<text x="101.3" y="70.8">RFINB</text>
<text x="137.4" y="68.3">CREG2</text>
<text x="138" y="70.8">ADCIN</text>
<text x="159.7" y="71.9" transform="rotate(-90 159.7 71.9)">C35</text>
<text x="164.5" y="69.5">10n</text>
<text x="47.6" y="72.1">C1</text>
<text x="47.6" y="77.2">6p8</text>
<text x="63.8" y="75.6" transform="rotate(-90 63.8 75.6)">27n</text>
<text x="67" y="74.9" transform="rotate(-90 67 74.9)">L5</text>
<text x="71" y="76.1">+3V3</text>
<text x="101.3" y="73.4">RLNA</text>
<text x="101.3" y="75.9">VDD4</text>
<text x="138.5" y="73.4">GND2</text>
<text x="138.8" y="75.9">SCLK</text>
<text x="153.7" y="72.1">100n</text>
<text x="164.3" y="74.6">C38</text>
<text x="101.3" y="78.4">RSET</text>
<text x="101.3" y="81">CREG4</text>
<text x="101.3" y="83.5">GND4</text>
<text x="137.5" y="78.4">SREAD</text>
<text x="137.9" y="81">SDATA</text>
<text x="140.2" y="83.5">SLE</text>
<text x="160.5" y="82.2">GND</text>
<text x="166.8" y="82.2">GND</text>
<text x="44.9" y="84.8">GND</text>
<text x="65.4" y="84.8">C11</text>
<text x="65.4" y="89.9">6p8</text>
<text x="70.1" y="87.7" transform="rotate(-90 70.1 87.7)">R1</text>
<text x="72.1" y="88.2" transform="rotate(-90 72.1 88.2)">1k1</text>
<text x="76.8" y="84.8">C15</text>
<text x="76.8" y="89.9">10n</text>
<text x="81.5" y="87.7" transform="rotate(-90 81.5 87.7)">R3</text>
<text x="83.5" y="88.2" transform="rotate(-90 83.5 88.2)">3k8</text>
<text x="88.2" y="86.1">C19</text>
<text x="91.9" y="89.9">GND</text>
<text x="88.2" y="91.1">100n</text>
<text x="110.2" y="90.5" transform="rotate(-90 110.2 90.5)">MIX_I</text>
<text x="112.7" y="90.5" transform="rotate(-90 112.7 90.5)">NMIX_I</text>
<text x="115.3" y="90.5" transform="rotate(-90 115.3 90.5)">MIX_Q</text>
<text x="117.8" y="90.5" transform="rotate(-90 117.8 90.5)">NMIX_Q</text>
<text x="120.3" y="90.5" transform="rotate(-90 120.3 90.5)">FILT_I</text>
<text x="122.9" y="90.5" transform="rotate(-90 122.9 90.5)">NFILT_I</text>
<text x="125.4" y="90.5" transform="rotate(-90 125.4 90.5)">GND4</text>
<text x="128" y="90.5" transform="rotate(-90 128 90.5)">FILT_Q</text>
<text x="130.5" y="90.5" transform="rotate(-90 130.5 90.5)">NFILT_Q</text>
<text x="133" y="90.5" transform="rotate(-90 133 90.5)">GND4</text>
<text x="135.6" y="90.5" transform="rotate(-90 135.6 90.5)">TEST_A</text>
<text x="138.1" y="90.5" transform="rotate(-90 138.1 90.5)">CE</text>
<text x="138.8" y="91.1">EPAD</text>
<text x="62.7" y="97.5">GND</text>
<text x="69.1" y="97.5">GND</text>
<text x="74.1" y="97.5">GND</text>
<text x="80.5" y="97.5">GND</text>
<text x="85.6" y="97.5">GND</text>
<text x="122.4" y="101.3">GND</text>
<text x="130" y="101.3">GND</text>
<text x="150.3" y="97.5">GND</text>
<text x="108.6" y="114">C28</text>
<text x="132" y="113">+3V3</text>
<text x="98.8" y="117.5" transform="rotate(-90 98.8 117.5)">560</text>
<text x="100.8" y="116.9" transform="rotate(-90 100.8 116.9)">R8</text>
<text x="103.8" y="117.5" transform="rotate(-90 103.8 117.5)">270</text>
<text x="105.9" y="117.5" transform="rotate(-90 105.9 117.5)">R10</text>
<text x="108.6" y="119.1">1n</text>
<text x="98.4" y="121.6">C22</text>
<text x="103.5" y="121.6">C26</text>
<text x="123.7" y="120.3">GND</text>
<text x="135.2" y="120.3">C32</text>
<text x="135.2" y="125.4">10n</text>
<text x="98.4" y="126.7">470p15n</text>
<text x="128" y="128.3" transform="rotate(-90 128 128.3)">C30</text>
<text x="132.6" y="131.8">GND</text>
<text x="82.1" y="135.6">3r9</text>
<text x="82.5" y="137.6">R6</text>
<text x="100.8" y="133">GND</text>
<text x="107.6" y="132.9" transform="rotate(-90 107.6 132.9)">GND</text>
<text x="128" y="135.9" transform="rotate(-90 128 135.9)">100n</text>
<text x="143.2" y="132.7" transform="rotate(-90 143.2 132.7)">C34</text>
<text x="148.3" y="132.7" transform="rotate(-90 148.3 132.7)">22p</text>
<text x="56.4" y="140.7">GND</text>
<text x="63.4" y="138.4">+3V3</text>
<text x="72.1" y="140.3" transform="rotate(-90 72.1 140.3)">100n</text>
<text x="76.1" y="139.6">+3V3</text>
<text x="77.2" y="139.2" transform="rotate(-90 77.2 139.2)">C14</text>
<text x="97.5" y="139.1" transform="rotate(-90 97.5 139.1)">22n</text>
<text x="102.6" y="139.2" transform="rotate(-90 102.6 139.2)">C24</text>
<text x="54" y="144.5">C4</text>
<text x="54" y="149.6">10n</text>
<text x="60.3" y="144.5">C8</text>
<text x="60.3" y="149.6">220p</text>
<text x="79.4" y="147">C18</text>
<text x="108.9" y="147.2" transform="rotate(-90 108.9 147.2)">CVCO</text>
<text x="111.5" y="147.3" transform="rotate(-90 111.5 147.3)">GND1</text>
<text x="114" y="144.5" transform="rotate(-90 114 144.5)">L1</text>
<text x="116.5" y="146.1" transform="rotate(-90 116.5 146.1)">GND</text>
<text x="119.1" y="144.5" transform="rotate(-90 119.1 144.5)">L2</text>
<text x="121.6" y="145.8" transform="rotate(-90 121.6 145.8)">VDD</text>
<text x="124.2" y="148.4" transform="rotate(-90 124.2 148.4)">CPOUT</text>
<text x="126.7" y="148.4" transform="rotate(-90 126.7 148.4)">CREG3</text>
<text x="129.2" y="147.1" transform="rotate(-90 129.2 147.1)">VDD3</text>
<text x="131.8" y="147.2" transform="rotate(-90 131.8 147.2)">OSC1</text>
<text x="134.3" y="147.2" transform="rotate(-90 134.3 147.2)">OSC2</text>
<text x="136.9" y="149.8" transform="rotate(-90 136.9 149.8)">MUXOUT</text>
<text x="51.3" y="154.6">GND</text>
<text x="57.6" y="154.6">GND</text>
<text x="65.1" y="154.3" transform="rotate(-90 65.1 154.3)">13n</text>
<text x="68.3" y="153.6" transform="rotate(-90 68.3 153.6)">L8</text>
<text x="79.4" y="152.1">10n</text>
<text x="100" y="152.1">VCOIN</text>
<text x="100" y="154.6">CREG1</text>
<text x="134.4" y="154.6">TxRxCLK</text>
<text x="135.1" y="152.1">CLKOUT</text>
<text x="153.7" y="154.6">1k</text>
<text x="76.7" y="158.4">GND</text>
<text x="100" y="157.2">VDD1</text>
<text x="100" y="159.7">RFOUT</text>
<text x="133.6" y="157.2">TxRxDATA</text>
<text x="138.3" y="159.7">SWD</text>
<text x="153.7" y="157.2">1k</text>
<text x="172.6" y="156.2">+3V3</text>
<text x="40" y="162.9">22n</text>
<text x="40.7" y="166.1">L2</text>
<text x="47.6" y="162.9">20n</text>
<text x="48.3" y="166.1">L4</text>
<text x="58.1" y="163.2" transform="rotate(-90 58.1 163.2)">10p</text>
<text x="63.2" y="162.1" transform="rotate(-90 63.2 162.1)">C9</text>
<text x="88.6" y="163.4" transform="rotate(-90 88.6 163.4)">GND</text>
<text x="100" y="162.3">RFGND</text>
<text x="100" y="164.8">RFIN</text>
<text x="100" y="167.3">RFINB</text>
<text x="136.1" y="164.8">CREG2</text>
<text x="136.7" y="167.3">ADCIN</text>
<text x="137.4" y="162.3">VDD2</text>
<text x="163.2" y="166.1">10n</text>
<text x="46.3" y="168.6">C2</text>
<text x="46.3" y="173.7">6p8</text>
<text x="58.1" y="168.3" transform="rotate(-90 58.1 168.3)">4p7</text>
<text x="62.6" y="172.1" transform="rotate(-90 62.6 172.1)">27n</text>
<text x="63.2" y="168.4" transform="rotate(-90 63.2 168.4)">C10</text>
<text x="65.7" y="171.4" transform="rotate(-90 65.7 171.4)">L6</text>
<text x="69.7" y="172.7">+3V3</text>
<text x="100" y="169.9">RLNA</text>
<text x="100" y="172.4">VDD4</text>
<text x="137.2" y="169.9">GND2</text>
<text x="137.5" y="172.4">SCLK</text>
<text x="152.4" y="168.6">100n</text>
<text x="158.4" y="168.4" transform="rotate(-90 158.4 168.4)">C36</text>
<text x="163.1" y="171.1">C39</text>
<text x="100" y="175">RSET</text>
<text x="100" y="177.5">CREG4</text>
<text x="136.3" y="175">SREAD</text>
<text x="136.6" y="177.5">SDATA</text>
<text x="159.2" y="178.8">GND</text>
<text x="165.6" y="178.8">GND</text>
<text x="43.7" y="181.3">GND</text>
<text x="64.1" y="181.3">C12</text>
<text x="68.8" y="184.2" transform="rotate(-90 68.8 184.2)">R2</text>
<text x="70.8" y="184.7" transform="rotate(-90 70.8 184.7)">1k1</text>
<text x="75.5" y="181.3">C16</text>
<text x="80.2" y="184.2" transform="rotate(-90 80.2 184.2)">R4</text>
<text x="82.2" y="184.7" transform="rotate(-90 82.2 184.7)">3k8</text>
<text x="87" y="182.6">C20</text>
<text x="100" y="180">GND4</text>
<text x="138.9" y="180">SLE</text>
<text x="64.1" y="186.4">6p8</text>
<text x="75.5" y="186.4">10n</text>
<text x="87" y="187.7">100n</text>
<text x="90.6" y="186.4">GND</text>
<text x="108.9" y="187" transform="rotate(-90 108.9 187)">MIX_I</text>
<text x="111.5" y="187" transform="rotate(-90 111.5 187)">NMIX_I</text>
<text x="114" y="187" transform="rotate(-90 114 187)">MIX_Q</text>
<text x="116.5" y="187" transform="rotate(-90 116.5 187)">NMIX_Q</text>
<text x="119.1" y="187" transform="rotate(-90 119.1 187)">FILT_I</text>
<text x="121.6" y="187" transform="rotate(-90 121.6 187)">NFILT_I</text>
<text x="124.2" y="187" transform="rotate(-90 124.2 187)">GND4</text>
<text x="126.7" y="187" transform="rotate(-90 126.7 187)">FILT_Q</text>
<text x="129.2" y="187" transform="rotate(-90 129.2 187)">NFILT_Q</text>
<text x="131.8" y="187" transform="rotate(-90 131.8 187)">GND4</text>
<text x="134.3" y="187" transform="rotate(-90 134.3 187)">TEST_A</text>
<text x="136.9" y="187" transform="rotate(-90 136.9 187)">CE</text>
<text x="137.5" y="187.7">EPAD</text>
<text x="61.4" y="194">GND</text>
<text x="67.8" y="194">GND</text>
<text x="72.9" y="194">GND</text>
<text x="79.2" y="194">GND</text>
<text x="84.3" y="194">GND</text>
<text x="121.1" y="197.8">GND</text>
<text x="128.7" y="197.8">GND</text>
<text x="149.1" y="194">GND</text>
</g>
<g font-size="1.3" fill="#a90000">
<text x="176.3" y="24.9" transform="rotate(-90 176.3 24.9)">4</text>
<text x="166.9" y="30.3">3</text>
<text x="184.7" y="30.3">1</text>
<text x="176.3" y="37.6" transform="rotate(-90 176.3 37.6)">2</text>
<text x="109" y="43.2" transform="rotate(-90 109 43.2)">48</text>
<text x="111.5" y="43.2" transform="rotate(-90 111.5 43.2)">47</text>
<text x="114.1" y="43.2" transform="rotate(-90 114.1 43.2)">46</text>
<text x="116.6" y="43.2" transform="rotate(-90 116.6 43.2)">45</text>
<text x="119.2" y="43.2" transform="rotate(-90 119.2 43.2)">44</text>
<text x="121.7" y="43.2" transform="rotate(-90 121.7 43.2)">43</text>
<text x="124.2" y="43.2" transform="rotate(-90 124.2 43.2)">42</text>
<text x="126.8" y="43.2" transform="rotate(-90 126.8 43.2)">41</text>
<text x="129.3" y="43.2" transform="rotate(-90 129.3 43.2)">40</text>
<text x="131.9" y="43.2" transform="rotate(-90 131.9 43.2)">39</text>
<text x="134.4" y="43.2" transform="rotate(-90 134.4 43.2)">38</text>
<text x="136.9" y="43.2" transform="rotate(-90 136.9 43.2)">37</text>
<text x="97.1" y="54.4">1</text>
<text x="97.1" y="56.9">2</text>
<text x="97.1" y="59.5">3</text>
<text x="146" y="59.5">34 R12</text>
<text x="146" y="56.9">35 R11</text>
<text x="146" y="54.4">36</text>
<text x="31.5" y="64.2" transform="rotate(-90 31.5 64.2)">1</text>
<text x="97.1" y="62">4</text>
<text x="97.1" y="64.6">5</text>
<text x="146" y="64.6">32</text>
<text x="146" y="62">33</text>
<text x="97.1" y="67.1">6</text>
<text x="97.1" y="69.6">7</text>
<text x="146" y="69.6">30</text>
<text x="146" y="67.1">31</text>
<text x="96.5" y="77.3">10</text>
<text x="97.1" y="72.2">8</text>
<text x="97.1" y="74.7">9</text>
<text x="146" y="77.3">27</text>
<text x="146" y="74.7">28</text>
<text x="146" y="72.2">29</text>
<text x="96.5" y="79.8">11</text>
<text x="96.5" y="82.3">12</text>
<text x="146" y="82.3">25</text>
<text x="146" y="79.8">26</text>
<text x="146" y="90">49</text>
<text x="109" y="95.3" transform="rotate(-90 109 95.3)">13</text>
<text x="111.5" y="95.3" transform="rotate(-90 111.5 95.3)">14</text>
<text x="114.1" y="95.3" transform="rotate(-90 114.1 95.3)">15</text>
<text x="116.6" y="95.3" transform="rotate(-90 116.6 95.3)">16</text>
<text x="119.2" y="95.3" transform="rotate(-90 119.2 95.3)">17</text>
<text x="121.7" y="95.3" transform="rotate(-90 121.7 95.3)">18</text>
<text x="124.2" y="95.3" transform="rotate(-90 124.2 95.3)">19</text>
<text x="126.8" y="95.3" transform="rotate(-90 126.8 95.3)">20</text>
<text x="129.3" y="95.3" transform="rotate(-90 129.3 95.3)">21</text>
<text x="131.9" y="95.3" transform="rotate(-90 131.9 95.3)">22</text>
<text x="134.4" y="95.3" transform="rotate(-90 134.4 95.3)">23</text>
<text x="136.9" y="95.3" transform="rotate(-90 136.9 95.3)">24</text>
<text x="107.7" y="139.8" transform="rotate(-90 107.7 139.8)">48</text>
<text x="110.3" y="139.8" transform="rotate(-90 110.3 139.8)">47</text>
<text x="112.8" y="139.8" transform="rotate(-90 112.8 139.8)">46</text>
<text x="115.4" y="139.8" transform="rotate(-90 115.4 139.8)">45</text>
<text x="117.9" y="139.8" transform="rotate(-90 117.9 139.8)">44</text>
<text x="120.4" y="139.8" transform="rotate(-90 120.4 139.8)">43</text>
<text x="123" y="139.8" transform="rotate(-90 123 139.8)">42</text>
<text x="125.5" y="139.8" transform="rotate(-90 125.5 139.8)">41</text>
<text x="128.1" y="139.8" transform="rotate(-90 128.1 139.8)">40</text>
<text x="130.6" y="139.8" transform="rotate(-90 130.6 139.8)">39</text>
<text x="133.1" y="139.8" transform="rotate(-90 133.1 139.8)">38</text>
<text x="135.7" y="139.8" transform="rotate(-90 135.7 139.8)">37</text>
<text x="95.8" y="150.9">1</text>
<text x="95.8" y="153.5">2</text>
<text x="95.8" y="156">3</text>
<text x="144.7" y="156">34 R14</text>
<text x="144.7" y="153.5">35 R13</text>
<text x="144.7" y="150.9">36</text>
<text x="30.3" y="160.8" transform="rotate(-90 30.3 160.8)">1</text>
<text x="95.8" y="158.5">4</text>
<text x="95.8" y="161.1">5</text>
<text x="144.7" y="161.1">32</text>
<text x="144.7" y="158.5">33</text>
<text x="95.8" y="163.6">6</text>
<text x="95.8" y="166.2">7</text>
<text x="144.7" y="166.2">30</text>
<text x="144.7" y="163.6">31</text>
<text x="95.2" y="173.8">10</text>
<text x="95.8" y="168.7">8</text>
<text x="95.8" y="171.2">9</text>
<text x="144.7" y="173.8">27</text>
<text x="144.7" y="171.2">28</text>
<text x="144.7" y="168.7">29</text>
<text x="95.2" y="176.3">11</text>
<text x="95.2" y="178.9">12</text>
<text x="144.7" y="178.9">25</text>
<text x="144.7" y="176.3">26</text>
<text x="107.7" y="191.8" transform="rotate(-90 107.7 191.8)">13</text>
<text x="110.3" y="191.8" transform="rotate(-90 110.3 191.8)">14</text>
<text x="112.8" y="191.8" transform="rotate(-90 112.8 191.8)">15</text>
<text x="115.4" y="191.8" transform="rotate(-90 115.4 191.8)">16</text>
<text x="117.9" y="191.8" transform="rotate(-90 117.9 191.8)">17</text>
<text x="120.4" y="191.8" transform="rotate(-90 120.4 191.8)">18</text>
<text x="123" y="191.8" transform="rotate(-90 123 191.8)">19</text>
<text x="125.5" y="191.8" transform="rotate(-90 125.5 191.8)">20</text>
<text x="128.1" y="191.8" transform="rotate(-90 128.1 191.8)">21</text>
<text x="130.6" y="191.8" transform="rotate(-90 130.6 191.8)">22</text>
<text x="133.1" y="191.8" transform="rotate(-90 133.1 191.8)">23</text>
<text x="135.7" y="191.8" transform="rotate(-90 135.7 191.8)">24</text>
<text x="144.7" y="186.5">49</text>
</g>
<g font-size="1.2" fill="#006464">
<text x="116.5" y="58.1">ADF7021</text>
<text x="119.3" y="75.9">U2</text>
<text x="115.2" y="154.6">ADF7021</text>
<text x="118" y="172.4">U1</text>
</g>
<g font-size="1.2" fill="#840000">
<text x="163.8" y="58.2">DCLK2</text>
<text x="152.7" y="63.3">SWD_TP2</text>
<text x="163.8" y="60.7">DATA2</text>
<text x="153.7" y="76">SCLK</text>
<text x="153.7" y="81">SDATA</text>
<text x="153.7" y="78.5">SREAD</text>
<text x="153.7" y="83.6">SLE2</text>
<text x="138.2" y="103" transform="rotate(-90 138.2 103)">CE</text>
<text x="162.6" y="154.7">DCLK1</text>
<text x="151.5" y="159.8">SWD_TP1</text>
<text x="162.6" y="157.2">DATA1</text>
<text x="152.4" y="172.5">SCLK</text>
<text x="152.4" y="175">SREAD</text>
<text x="152.4" y="177.6">SDATA</text>
<text x="152.4" y="180.1">SLE1</text>
<text x="141" y="195.3">CE</text>
</g>
</svg>
